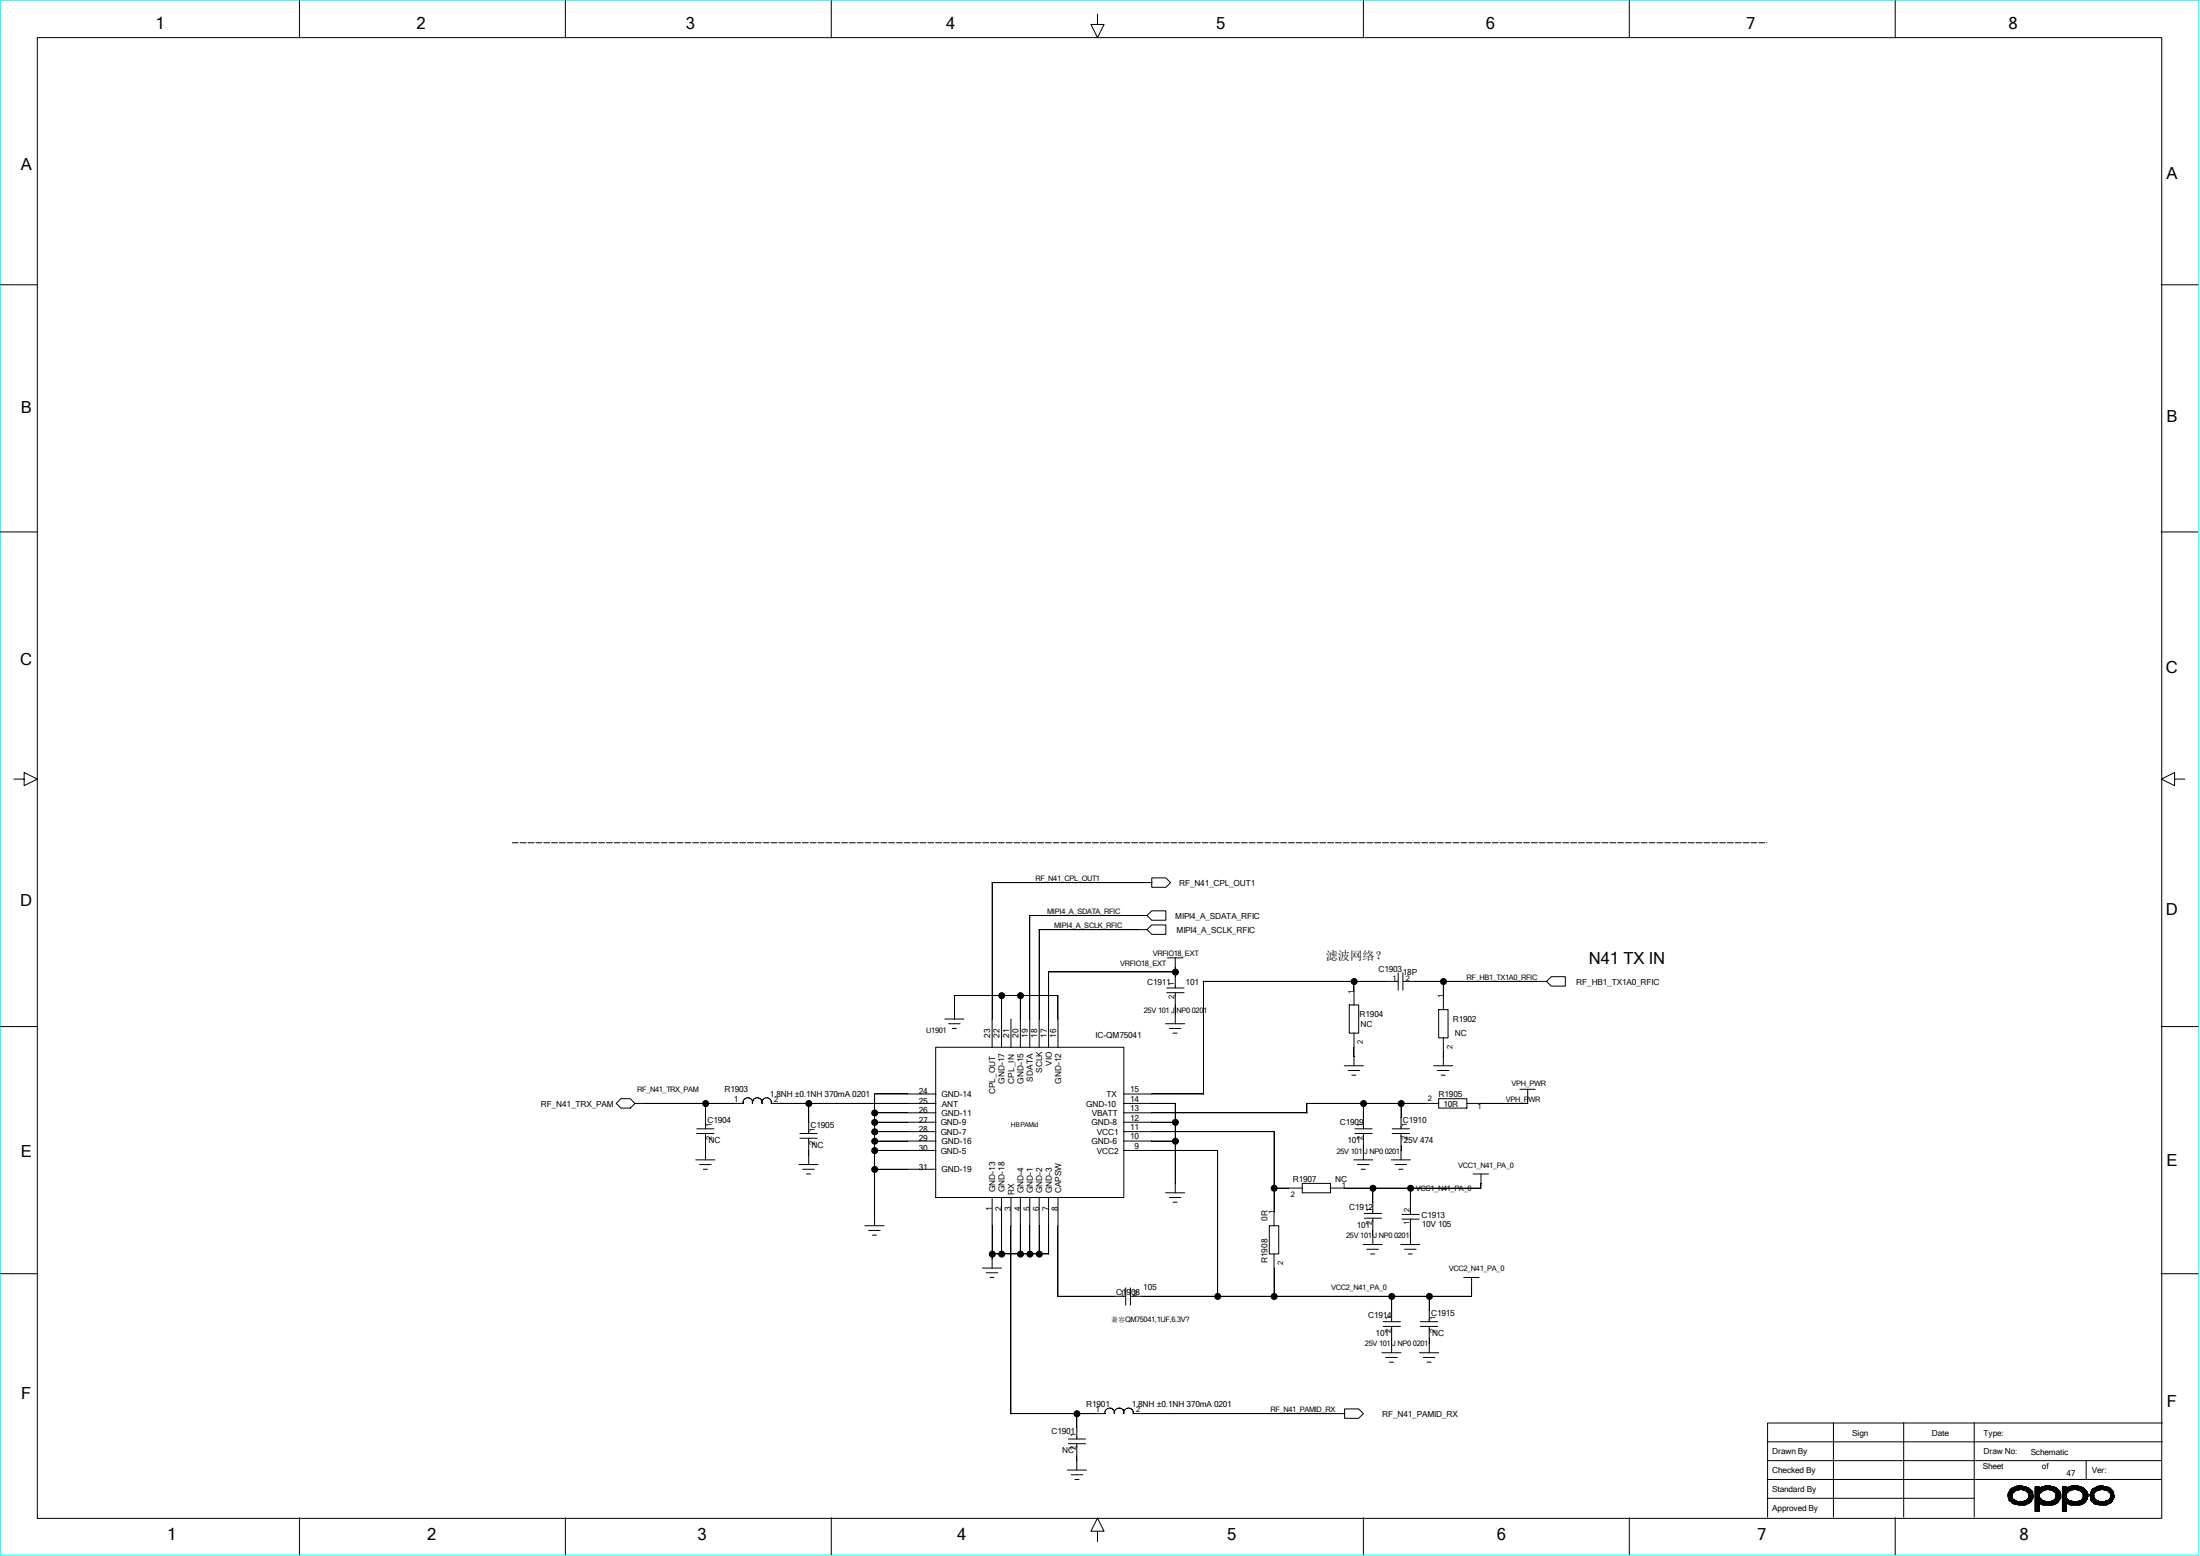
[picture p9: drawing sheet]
<svg xmlns="http://www.w3.org/2000/svg" width="297mm" height="210mm" viewBox="0 0 297 210" stroke-linecap="round" stroke-linejoin="round" font-family="sans-serif">
<path d="M.1 0h296.7v209.9h-296.7z" fill="none" stroke="#0ff" stroke-width=".14"/>
<g fill="none" stroke="#000" stroke-width=".14">
<path d="M5 5.1h286.8v199.8h-286.8zM40.4 .1v5M76.3 .1v5M112.2 .1v5M148.2 1.9v1.4h.9l-.9 1.8-.9-1.8h.9M184.1 .1v5M220 .1v5M255.9 .1v5M0 38.4h5M291.8 38.4h5M0 71.8h5M291.8 71.8h5"/>
<path d="M1.9 105.2h1.4v-.9l1.7 .9-1.7 .8v-.8M133.9 119.1h21.6M133.9 119.1v22.3M155.5 118.5h1.9l.6 .6-.6 .7h-1.9zM293.6 105.2v-.9l-1.8 .9 1.8 .8v-.8h1.4M0 138.6h5M127.6 137.5h2.5M128.1 138.2h1.5M128.6 138.8h.5M128.8 134.4h14v7M128.9 134.4v3.1M135.2 134.4v7"/>
<path d="M136.5 137.5v3.9M137.8 134.4v7M139 123.6h15.9M139 123.6v17.8M140.3 125.5h14.6M140.3 125.5v15.9M141.5 131.2h17.2M141.6 131.2v10.2M155.5 122.9h1.9v1.3h-1.9l-.6-.6zM155.5 124.8h1.9v1.3h-1.9l-.6-.6zM157.4 138.2h2.5M157.5 134h2.4"/>
<path d="M157.5 133.3h2.4M157.6 129.3h2.1M157.9 138.8h1.5M158.4 139.4h.5M158.7 129.3v4M158.7 134v4.2M162.4 132.5h26.4M162.5 132.5v15.2M182.2 135.6h1.2v3.8h-1.2zM182.8 132.5v3.2M182.8 139.4v4.4M188.8 131.3v2.3"/>
<path d="M189.4 132.5h19.4M189.4 131.3v2.3M194.2 136.3h1.3v3.8h-1.3zM194.9 132.5v3.8M208.8 132.5l.6-.7h1.9v1.3h-1.9zM291.8 138.6h5M83.8 148.3h1.3l.6 .6-.6 .7h-1.3l-.6-.7zM85.7 148.9h14.7M93.9 156.5h2.6M94.1 153h2.3M94.1 152.4h2.3M94.4 157.2h1.6"/>
<path d="M95 157.8h.5M95.2 148.9v3.5M95.2 153v3.5M100.8 148.2h.2a.64 .64 0 0 1 .6 .6M100.8 148.2l-.4 .3-.1 .4M102.1 148.2h.2a.64 .64 0 0 1 .6 .6M102.1 148.2l-.5 .3v.4v-.2M103.3 148.2h.2a.64 .64 0 0 1 .6 .6M103.4 148.2l-.5 .3v.4v-.2M104.1 148.9h22.3M104.1 148.7v.2M107.9 157.2h2.5"/>
<path d="M108 153h2.3M108 153.6h2.3M108.4 157.8h1.5M108.9 158.5h.5M109.2 148.9v4.1M109.2 153.6v3.6M118 157.8h8.4M118 150.2h8.4M118 155.3h8.4M118 154h8.4M118 152.7h8.4M118 151.5h8.4"/>
<path d="M118 147.7h8.4M118.1 147.7v17.7M126.3 141.4h25.4v20.2h-25.4zM151.7 148.9h7v12.1M151.7 150.2h24.7M151.7 152.7h20.3v12.8M151.7 155.3h12.7v19.7M151.7 154h7M151.7 151.5h7M151.7 147.7h10.8M175.8 159.7h3.8v1.3h-3.8zM181.5 143.8h2.6"/>
<path d="M182 144.5h1.6M182.5 145.1h.5M182.8 156.5h2.5M182.9 153h2.4M182.9 152.4h2.4M183.3 157.2h1.5M183.8 157.8h.5M184.1 148.9v3.5M184.1 153v3.5M187.8 156.5h2.6M188 153h2.3M188 152.4h2.3"/>
<path d="M188.3 157.2h1.6M188.8 157.8h.6M189.1 148.9v3.5M189.1 153v3.5M193.5 143.8h2.6M194.1 144.5h1.5M194.2 148.3h3.8v1.3h-3.8zM194.3 148.9h-17.9v1.3M194.6 145.1h.5M194.9 140v3.8M198 148.9h8.2M198.9 158.5h2.1"/>
<path d="M199.9 158.5v1.9M205.2 147h2.1M206.2 147v2M0 171.9h5M116.8 165.4h2.5M117.3 166.1h1.5M117.8 166.7h.5M132.6 171.2h2.6M133.1 171.8h1.6M133.6 172.4h.6M133.9 169.2h7.7M133.9 161.6v9.6"/>
<path d="M135.2 161.6v7.7M136.5 161.6v29.2M137.8 161.6v7.7M139 161.6v7.7M140.3 161.6v7.7M141.6 161.6v7.7M142.8 175h9.2M142.8 161.6v13.4M152 173.8v2.3M152.6 175h46.1M152.6 173.8v2.3M157.4 161h2.5"/>
<path d="M157.9 161.6h1.5M158.4 162.3h.5M171.4 165.4h1.2v3.8h-1.2zM172 160.4h3.9M172 169.2v5.8M179.6 160.4h20.3M184 168h2.6M184.2 164.4h2.3M184.2 163.8h2.3M184.5 168.6h1.6M185 169.2h.6M185.3 160.4v3.4"/>
<path d="M185.3 164.4v3.6M186.7 179h2.4M186.7 178.4h2.4M187.9 175v3.4M187.9 179v3.6M189.1 168h2.6M189.3 163.9h2.3M189.3 164.5h2.3M189.6 168.6h1.6M190.1 169.2h.6M190.4 160.4v3.5M190.4 164.5v3.5"/>
<path d="M191.8 179h2.3M191.8 178.4h2.3M193 175v3.4M193 179v3.6M197.6 172.4h2.1M198.7 172.4v2.6M291.8 171.9h5M136.4 190.8h12.8M144.1 198.4h2.6M144.2 194.9h2.4M144.2 194.2h2.4M144.6 199.1h1.6"/>
<path d="M145.1 199.7h.6M145.4 190.8v3.4M145.4 194.9v3.5M150.5 190.6v.2a.64 .64 0 0 1 .5-.8 .64 .64 0 0 1 .7 .6M150.5 190.6a.64 .64 0 0 0-.8-.6 .64 .64 0 0 0-.5 .8M151.7 190.6v.2a.64 .64 0 0 1 .6-.7 .64 .64 0 0 1 .7 .5M153 190.8h28.6M153 190.6v.2M181.5 190.2h1.9l.7 .6-.7 .6h-1.9zM186.6 182.6h2.5M187.1 183.2h1.5M187.6 183.9h.5"/>
<path d="M191.6 182.6h2.6M192.2 183.2h1.5M192.7 183.9h.5M238.6 199.7h53.2M238.6 194.6h53.3M238.6 197.1h53.2M247.5 192v12.8M257 192v12.8M266.5 192v12.8M281.6 197.1v2.6M291.9 192.1h-53.3v12.7M40.4 204.9v4.9"/>
<path d="M76.3 204.9v4.9M112.2 204.9v4.9M148.2 206.7h.9l-.9-1.8-.9 1.8h.9v1.4M184.1 204.9v4.9M220 204.9v4.9M238.6 202.2h27.9M255.9 204.9v4.9M271.1 201.6h.6M271.1 201.7h.5M271.1 201.8h.5M271.1 202h.5M271.1 202.1h.5"/>
<path d="M271.2 202.2h.4M271.2 201.3h.8M271.2 202.4h.7M271.2 202.5h.8M271.2 201.5v1M271.2 201.4v.8M271.3 202.6h.8M271.4 201.2v1.4h.6v.4v-.6M271.4 201.2v1.3M271.4 201h2.5M271.5 201v1.6v-1.5v.1M271.5 202.2v.4h.7"/>
<path d="M271.5 201a2.22 2.22 0 0 1 2.9 .3l.1 .8a1.54 1.54 0 0 1-1.7 1l-.9-.1-.7-.5-.1-.8zM271.6 201.6l.5-.4 .7-.2 .7 .2 .4 .4v.6a1.54 1.54 0 0 1-2.3 0zM271.6 200.9v1.8M271.6 200.8h2.2M271.7 200.8v.7M271.7 202.3v.6M271.9 202.5v.5h1.9M271.9 200.8v.7h-.7M272 200.7v.5M272 200.7h1.4M272.1 200.7v.5h-.8M272.1 202.6v.4"/>
<path d="M272.2 200.7v.4M272.2 202.6v.4M272.2 200.6h.8M272.4 200.7v.4M272.4 202.7v.4M272.5 203.1h1M272.5 200.5v.6M272.5 202.7v.4M272.6 200.5v.6h-1.3M272.6 202.7v.4M272.8 200.5v.5M272.8 202.7v.4"/>
<path d="M272.9 200.5v.5M272.9 202.7v.4M273 200.5v.6h1.2M273 202.7v.4M273.1 200.7v.4M273.1 202.7v.4M273.3 200.7v.4M273.3 202.6v.5M273.3 202.6h1M273.4 200.7v.4M273.4 202.6v.5M273.4 201.2h.9"/>
<path d="M273.5 202.6v.4v-.4M273.5 200.7v.5M273.6 201.3h.8M273.6 200.8v.5M273.6 202.4v.6h-1.5M273.7 201.5h.7M273.8 200.8v.7M273.8 202.3v.6M273.9 202.2h.5M273.9 201.6h.5M273.9 201.7h.5M273.9 201.8h.6"/>
<path d="M273.9 202h.6M273.9 202.1h.6M273.9 200.8v.8M273.9 202.2v.7M274 200.9v2h-2.4M274.2 201v1.7h-2.6M274.3 201.2v1.3h-.7M274.4 201.3v1.1h-.7M274.7 202.2h.7M274.7 201h3M274.7 201.2h1.2M274.7 201.6h.6"/>
<path d="M274.7 201.7h.6M274.7 201.8h.6M274.7 202h.6M274.7 202.1h.6M274.7 202.4h.8M274.7 202.5h1M274.7 202.6h1.1M274.7 203h.6M274.7 203.1h.6M274.7 200.8h2.9M274.7 200.7h.6M274.7 203.2h.6"/>
<path d="M274.7 203.4h.6M274.7 203.5h.6M274.7 203.6h.6M274.7 203.8h.6M274.7 203.9h.6M274.8 200.7h.5v.3v-.2l.9-.2h.6l.3 .1a1.21 1.21 0 0 1 1 .9 1.21 1.21 0 0 1-.4 1.3 2.25 2.25 0 0 1-1.4 .2 .83 .83 0 0 1-.9-.2h-.1v1.1h-.5zM274.8 200.7v3.3M274.9 200.7v3.3M275 200.7v3.3M275.2 200.7v3.3M275.3 200.7v3.3h-.6M275.3 201.6l.5-.4 .6-.2 .8 .2 .4 .4v.6a1.54 1.54 0 0 1-2.3 0z"/>
<path d="M275.4 200.8v.8M275.4 202.2v.7M275.5 203h2.1M275.5 200.8v.7h-.8M275.5 202.3v.7M275.6 200.7h1.7M275.7 200.7v.6h-1M275.7 202.4v.6M275.8 200.7v.5M275.8 202.6v.5M275.9 200.7v.4M275.9 202.6v.5"/>
<path d="M276.1 200.5v.6M276.1 202.6v.5M276.1 200.6h.7M276.2 200.5v.6h-1.5M276.2 202.7v.4M276.3 200.5v.6M276.3 202.7v.4M276.4 200.5v.5M276.4 202.7v.4M276.6 200.5v.6M276.6 202.7v.4M276.6 201.1h1.2"/>
<path d="M276.7 200.5v.6M276.7 202.7v.4M276.8 200.5v.6M276.8 202.7v.4M276.9 200.7v.4M276.9 202.6v.5M277 201.2h1M277 202.6h.8M277.1 200.7v.4M277.1 202.6v.5M277.2 200.7v.5M277.2 202.6v.5h-1.4"/>
<path d="M277.3 201.3h.8M277.3 202.5h.7M277.3 200.7v.6M277.3 202.4v.6M277.4 201.5h.7M277.5 200.8v.7M277.5 202.3v.7M277.5 202.2h.7M277.5 201.6h.6M277.5 201.7h.7M277.5 201.8h.7M277.5 202.1h.7"/>
<path d="M277.6 200.8v.8M277.6 202.2v.7M277.7 200.9v2h-3M277.8 201v1.7h-3.1M278 201.2v1.4M278.1 201.3v1.1h-.7M278.2 201.8v.2h-.7M278.4 202.2h.6M278.4 201h3M278.4 201.2h1.1M278.4 201.6h.6M278.4 201.7h.6"/>
<path d="M278.4 201.8h.6M278.4 202h.6M278.4 202.1h.6M278.4 202.4h.7M278.4 202.5h.8M278.4 202.6h1.1M278.4 203h.6M278.4 203.1h.6M278.4 200.8h2.9M278.4 200.7h.6M278.4 203.2h.6M278.4 203.4h.6"/>
<path d="M278.4 203.5h.6M278.4 203.6h.6M278.4 203.8h.6M278.4 203.9h.6M278.5 200.7h.5v.3v-.2h.1a2.02 2.02 0 0 1 2.4 .3l.1 .2a.49 .49 0 0 1 .2 .8 1.18 1.18 0 0 1-1.6 1h-.2a.83 .83 0 0 1-.9-.2h-.1v1.1h-.5zM278.5 200.7v3.3M278.6 200.7v3.3M278.7 200.7v3.3M278.8 200.7v3.3M279 200.7v3.3h-.6M279.1 200.8v.7h-.7M279.1 202.3v.6"/>
<path d="M279.2 203h2.1M279.2 200.7v.6h-.8M279.2 202.4v.6M279.3 200.7h1.7M279.4 200.7v.5M279.4 202.6v.4M279.4 201.2l.7-.2 .8 .2 .4 .4v.6a1.54 1.54 0 0 1-2.3 0v-.6zM279.5 200.7v.4M279.5 202.6v.5M279.6 200.5v.6M279.6 202.6v.5M279.7 200.5v.6h-1.3"/>
<path d="M279.7 202.6v.5M279.9 200.5v.6M279.9 202.7v.4M280 200.5v.5M280 202.7v.4M280.1 200.5v.5M280.1 202.7v.4M280.2 200.5v.5M280.2 202.7v.4M280.3 201.1h1.2M280.4 200.5v.6M280.4 202.7v.4"/>
<path d="M280.5 200.5v.6M280.5 202.7v.4M280.6 200.5v.6M280.6 202.6v.5M280.7 201.2h.9M280.8 200.7v.4M280.8 202.6v.5M280.8 202.6h.7M280.9 200.7v.5M280.9 202.6v.5h-1.5M281 201.3h.8M281 202.5h.6"/>
<path d="M281 200.7v.6M281 202.4v.6M281.1 201.5h.7M281.1 200.8v.7M281.1 202.3v.7M281.2 202.2h.6M281.2 201.6h.7M281.2 201.7h.7M281.2 201.8h.7M281.2 202h.7M281.2 202.1h.6M281.3 200.8v2.1"/>
<path d="M281.4 200.9v2h-3M281.5 201v1.7h-3.1M281.6 201.2v1.4M281.8 201.3v1.1h-.7M282.1 201.7h.6M282.2 201.8h.5M282.2 202h.5M282.2 202.2h.5M282.2 201.6h.5M282.2 202.4h.6M282.3 201.3v1.2h.7M282.3 202.1h.4"/>
<path d="M282.4 201.2h.8M282.4 202.6h.8M282.4 201v1.6M282.5 201h2.4M282.5 200.9v1.8M282.5 201a2.06 2.06 0 0 1 2.8 .3l.2 .8-.4 .6-.8 .4-1.5-.1-.5-.5-.1-.8zM282.6 202.9h2.4M282.7 200.9v2M282.7 200.8h2.1M282.8 200.8v.7h-.6M282.8 202.2v.8M282.9 200.8v.5h-.5"/>
<path d="M282.9 202.3v.7M283 200.7h1.3M283 201.2l.8-.2 .8 .2 .3 .4v.6a1.54 1.54 0 0 1-2.2 0v-.6zM283 200.7v.5M283 202.4v.6M283.2 200.7v.4M283.2 202.6v.4M283.3 200.6h.6M283.3 200.7v.4M283.3 202.6v.5M283.4 200.7v.4M283.4 202.7v.4"/>
<path d="M283.5 200.5v.6h-1M283.5 202.7v.4M283.7 200.5v.6M283.7 202.7v.4M283.8 200.5v.5M283.8 202.7v.4M283.9 200.5v.6M283.9 202.7v.4M284 201.1h1.1M284.1 200.7v.4M284.1 202.7v.4M284.2 200.7v.4"/>
<path d="M284.2 202.7v.4M284.3 200.7v.4M284.3 202.6v.5M284.4 200.7v.4M284.4 202.6v.5h-1M284.5 201.2h.7M284.6 200.7v.5M284.6 202.6v.4h-1.9M284.6 201.3h.7M284.6 202.5h.6M284.7 200.8v.5M284.7 202.4v.6"/>
<path d="M284.8 201.5h.5M284.8 200.8v.7M284.8 202.3v.6M284.9 202.2h.4M284.9 201.6h.4M284.9 201.7h.4M284.9 201.8h.6M284.9 202h.6M284.9 202.1h.6M284.9 200.9v2M285.1 201v1.7h-2.6M285.2 201.2v1.4h-.9"/>
<path d="M285.3 201.3v1.1h-.5"/>
<circle cx="135.2" cy="134.4" r=".4"/>
<circle cx="137.8" cy="134.4" r=".4"/>
<circle cx="158.7" cy="131.2" r=".4"/>
<circle cx="182.8" cy="132.5" r=".4"/>
<circle cx="194.9" cy="132.5" r=".4"/>
<circle cx="95.3" cy="148.9" r=".4"/>
<circle cx="109.2" cy="148.9" r=".4"/>
<circle cx="118.1" cy="157.8" r=".4"/>
<circle cx="118.1" cy="151.5" r=".4"/>
<circle cx="118.1" cy="150.2" r=".4"/>
<circle cx="118.1" cy="155.3" r=".4"/>
<circle cx="118.1" cy="154" r=".4"/>
<circle cx="118.1" cy="152.8" r=".4"/>
<circle cx="158.7" cy="154" r=".4"/>
<circle cx="158.7" cy="151.5" r=".4"/>
<circle cx="184.1" cy="148.9" r=".4"/>
<circle cx="189.2" cy="148.9" r=".4"/>
<circle cx="134" cy="169.3" r=".4"/>
<circle cx="135.2" cy="169.3" r=".4"/>
<circle cx="137.8" cy="169.3" r=".4"/>
<circle cx="139" cy="169.3" r=".4"/>
<circle cx="140.3" cy="169.3" r=".4"/>
<circle cx="164.4" cy="175" r=".4"/>
<circle cx="172" cy="160.4" r=".4"/>
<circle cx="172" cy="175" r=".4"/>
<circle cx="185.4" cy="160.4" r=".4"/>
<circle cx="187.9" cy="175" r=".4"/>
<circle cx="190.4" cy="160.4" r=".4"/>
<circle cx="193" cy="175" r=".4"/>
<circle cx="145.4" cy="190.8" r=".4"/>
</g>
<path d="M69.2 113.7h169.3" fill="none" stroke="#000" stroke-width=".14" stroke-dasharray=".8 .3"/>
<g fill="#000">
<path d="M128.9 134.4v1.9z" fill-rule="evenodd"/>
<path d="M158.7 135.6v1.3z" fill-rule="evenodd"/>
<path d="M158.7 131.2v.6z" fill-rule="evenodd"/>
<path d="M158.7 130.6v.6z" fill-rule="evenodd"/>
<path d="M182.8 132.5v1.2z" fill-rule="evenodd"/>
<path d="M194.9 132.5v1.9z" fill-rule="evenodd"/>
<path d="M95.2 154.6v.7z" fill-rule="evenodd"/>
<path d="M95.2 148.9v1.9z" fill-rule="evenodd"/>
<path d="M109.2 155.3v.6z" fill-rule="evenodd"/>
<path d="M118.1 154v1.3z" fill-rule="evenodd"/>
<path d="M118.1 152.7v1.3z" fill-rule="evenodd"/>
<path d="M118.1 151.5v1.2z" fill-rule="evenodd"/>
<path d="M118.1 150.2v1.3z" fill-rule="evenodd"/>
<path d="M176.4 148.9v1.3z" fill-rule="evenodd"/>
<path d="M182.8 141.4v1.2z" fill-rule="evenodd"/>
<path d="M184.1 154.6v.7z" fill-rule="evenodd"/>
<path d="M184.1 148.9v1.9z" fill-rule="evenodd"/>
<path d="M189.1 154.6v.7z" fill-rule="evenodd"/>
<path d="M189.1 148.9v1.9z" fill-rule="evenodd"/>
<path d="M194.9 141.9v.7z" fill-rule="evenodd"/>
<path d="M199.9 159.7v.7z" fill-rule="evenodd"/>
<path d="M206.2 148.3v.6z" fill-rule="evenodd"/>
<path d="M133.9 169.2v.7z" fill-rule="evenodd"/>
<path d="M133.9 169.2h1.3z" fill-rule="evenodd"/>
<path d="M137.8 169.2h1.2z" fill-rule="evenodd"/>
<path d="M139 169.2h1.3z" fill-rule="evenodd"/>
<path d="M140.3 169.2h1.3z" fill-rule="evenodd"/>
<path d="M172 160.4h1.9z" fill-rule="evenodd"/>
<path d="M185.3 166.1v.6z" fill-rule="evenodd"/>
<path d="M185.3 160.4v1.9z" fill-rule="evenodd"/>
<path d="M187.9 175v1.9z" fill-rule="evenodd"/>
<path d="M190.4 166.1v.6z" fill-rule="evenodd"/>
<path d="M190.4 160.4v1.9z" fill-rule="evenodd"/>
<path d="M193 175v1.9z" fill-rule="evenodd"/>
<path d="M198.7 173.7v1.3z" fill-rule="evenodd"/>
<path d="M145.4 196.5v.6z" fill-rule="evenodd"/>
<path d="M145.4 190.8v1.9z" fill-rule="evenodd"/>
<path d="M187.9 180.7v.6z" fill-rule="evenodd"/>
<path d="M193 180.7v.6z" fill-rule="evenodd"/>
<circle cx="135.2" cy="134.4" r=".41"/>
<circle cx="137.8" cy="134.4" r=".41"/>
<circle cx="158.7" cy="131.2" r=".41"/>
<circle cx="182.8" cy="132.5" r=".41"/>
<circle cx="194.9" cy="132.5" r=".41"/>
<circle cx="95.3" cy="148.9" r=".41"/>
<circle cx="109.2" cy="148.9" r=".41"/>
<circle cx="118.1" cy="151.5" r=".41"/>
<circle cx="118.1" cy="155.3" r=".41"/>
<circle cx="118.1" cy="157.8" r=".41"/>
<circle cx="118.1" cy="150.2" r=".41"/>
<circle cx="118.1" cy="154" r=".41"/>
<circle cx="118.1" cy="152.8" r=".41"/>
<circle cx="158.7" cy="154" r=".41"/>
<circle cx="158.7" cy="151.5" r=".41"/>
<circle cx="184.1" cy="148.9" r=".41"/>
<circle cx="189.2" cy="148.9" r=".41"/>
<circle cx="134" cy="169.3" r=".41"/>
<circle cx="135.2" cy="169.3" r=".41"/>
<circle cx="137.8" cy="169.3" r=".41"/>
<circle cx="139" cy="169.3" r=".41"/>
<circle cx="140.3" cy="169.3" r=".41"/>
<circle cx="164.4" cy="175" r=".41"/>
<circle cx="172" cy="160.4" r=".41"/>
<circle cx="172" cy="175" r=".41"/>
<circle cx="185.4" cy="160.4" r=".41"/>
<circle cx="187.9" cy="175" r=".41"/>
<circle cx="190.4" cy="160.4" r=".41"/>
<circle cx="193" cy="175" r=".41"/>
<circle cx="145.4" cy="190.8" r=".41"/>
</g>
<g font-size="2.2">
<text x="21" y="3.9">1</text>
<text x="56.2" y="3.9">2</text>
<text x="92.6" y="3.9">3</text>
<text x="127.7" y="3.9">4</text>
<text x="164.2" y="3.9">5</text>
<text x="200.6" y="3.9">6</text>
<text x="235.8" y="3.9">7</text>
<text x="271.1" y="3.9">8</text>
<text x="2.8" y="22.9">A</text>
<text x="292.5" y="24.1">A</text>
<text x="2.8" y="55.8">B</text>
<text x="292.5" y="57">B</text>
<text x="2.7" y="89.7">C</text>
<text x="292.4" y="90.8">C</text>
<text x="2.7" y="122.3">D</text>
<text x="292.4" y="123.5">D</text>
<text x="214.5" y="130.1">N41 TX IN</text>
<text x="2.8" y="156.2">E</text>
<text x="292.5" y="157.4">E</text>
<text x="2.8" y="188.8">F</text>
<text x="292.5" y="189.9">F</text>
<text x="22.6" y="207.9">1</text>
<text x="57.7" y="207.9">2</text>
<text x="94.1" y="207.9">3</text>
<text x="129.2" y="207.9">4</text>
<text x="165.7" y="207.9">5</text>
<text x="202.1" y="207.9">6</text>
<text x="237.2" y="207.9">7</text>
<text x="272.6" y="207.9">8</text>
</g>
<text font-size="1.7" x="179" y="129.6">滤波网络？</text>
<g font-size="1.1">
<text x="159.2" y="119.5">RF_N41_CPL_OUT1</text>
<text x="158.7" y="124">MIPI4_A_SDATA_RFIC</text>
<text x="158.8" y="125.9">MIPI4_A_SCLK_RFIC</text>
<text x="186.1" y="131.1">C1903</text>
<text x="189.4" y="131.7">18P</text>
<text x="154.9" y="132.9">C1911</text>
<text x="160.1" y="132.9">101</text>
<text x="183.6" y="137.3">R1904</text>
<text x="196.1" y="138">R1902</text>
<text x="212.8" y="132.9">RF_HB1_TX1A0_RFIC</text>
<text x="133.7" y="140.1" transform="rotate(-90 133.7 140.1)">23</text>
<text x="135" y="140.1" transform="rotate(-90 135 140.1)">22</text>
<text x="136.2" y="140.1" transform="rotate(-90 136.2 140.1)">21</text>
<text x="137.5" y="140.1" transform="rotate(-90 137.5 140.1)">20</text>
<text x="138.8" y="140.1" transform="rotate(-90 138.8 140.1)">19</text>
<text x="140" y="140.1" transform="rotate(-90 140 140.1)">18</text>
<text x="141.3" y="140.1" transform="rotate(-90 141.3 140.1)">17</text>
<text x="142" y="143.8" transform="rotate(-90 142 143.8)">VIO</text>
<text x="142.6" y="140.1" transform="rotate(-90 142.6 140.1)">16</text>
<text x="147.9" y="140.1">IC-QM75041</text>
<text x="183.7" y="138.6">NC</text>
<text x="196.4" y="139.9">NC</text>
<text x="73" y="149.4">RF_N41_TRX_PAM</text>
<text x="97.8" y="147.4">R1903</text>
<text x="99.1" y="148.7">1</text>
<text x="103.9" y="148.1">1.8NH ±0.1NH 370mA 0201</text>
<text x="124" y="149">25</text>
<text x="124" y="147.7">24</text>
<text x="127.1" y="148.1">GND-14</text>
<text x="127.2" y="149.4">ANT</text>
<text x="134.4" y="147.7" transform="rotate(-90 134.4 147.7)">CPL_OUT</text>
<text x="135.6" y="146.3" transform="rotate(-90 135.6 146.3)">GND-17</text>
<text x="136.9" y="146.3" transform="rotate(-90 136.9 146.3)">CPL_IN</text>
<text x="138.2" y="146.3" transform="rotate(-90 138.2 146.3)">GND-15</text>
<text x="139.4" y="146" transform="rotate(-90 139.4 146)">SDATA</text>
<text x="140.7" y="144.8" transform="rotate(-90 140.7 144.8)">SCLK</text>
<text x="143.3" y="146.3" transform="rotate(-90 143.3 146.3)">GND-12</text>
<text x="146.6" y="149.4">GND-10</text>
<text x="149.4" y="148.1">TX</text>
<text x="152.6" y="147.4">15</text>
<text x="152.6" y="148.7">14</text>
<text x="152.6" y="150">13</text>
<text x="194.2" y="148.1">R1905</text>
<text x="194.9" y="149.4">10R</text>
<text x="95.5" y="151.6">C1904</text>
<text x="95.6" y="154.3">NC</text>
<text x="109.4" y="152.3">C1905</text>
<text x="109.6" y="154.9">NC</text>
<text x="124" y="152.8">28</text>
<text x="124" y="155.3">30</text>
<text x="124" y="154.1">29</text>
<text x="124" y="151.5">27</text>
<text x="124" y="150.2">26</text>
<text x="127" y="151.9">GND-9</text>
<text x="127" y="155.7">GND-5</text>
<text x="127" y="153.2">GND-7</text>
<text x="127.1" y="150.6">GND-11</text>
<text x="127.1" y="154.4">GND-16</text>
<text x="147.4" y="154.4">GND-6</text>
<text x="147.4" y="151.9">GND-8</text>
<text x="147.4" y="150.6">VBATT</text>
<text x="148.1" y="155.7">VCC2</text>
<text x="148.1" y="153.2">VCC1</text>
<text x="152.6" y="151.3">12</text>
<text x="152.6" y="152.5">11</text>
<text x="152.6" y="153.8">10</text>
<text x="153.2" y="155.1">9</text>
<text x="180.9" y="151.9">C1909</text>
<text x="181.9" y="154.3">101</text>
<text x="189.4" y="151.6">C1910</text>
<text x="189.5" y="154.3">25V 474</text>
<text x="124" y="157.9">31</text>
<text x="127.1" y="158.2">GND-19</text>
<text x="134.4" y="160.9" transform="rotate(-90 134.4 160.9)">GND-13</text>
<text x="135.6" y="160.9" transform="rotate(-90 135.6 160.9)">GND-18</text>
<text x="136.9" y="161.2" transform="rotate(-90 136.9 161.2)">RX</text>
<text x="138.2" y="161" transform="rotate(-90 138.2 161)">GND-4</text>
<text x="139.4" y="161" transform="rotate(-90 139.4 161)">GND-1</text>
<text x="140.7" y="161" transform="rotate(-90 140.7 161)">GND-2</text>
<text x="142" y="161" transform="rotate(-90 142 161)">GND-3</text>
<text x="143.3" y="161.1" transform="rotate(-90 143.3 161.1)">CAPSW</text>
<text x="174.5" y="159.5">R1907</text>
<text x="180.3" y="159.5">NC</text>
<text x="133.9" y="163.4" transform="rotate(-90 133.9 163.4)">1</text>
<text x="135.2" y="163.4" transform="rotate(-90 135.2 163.4)">2</text>
<text x="136.5" y="163.4" transform="rotate(-90 136.5 163.4)">3</text>
<text x="137.8" y="163.4" transform="rotate(-90 137.8 163.4)">4</text>
<text x="139" y="163.4" transform="rotate(-90 139 163.4)">5</text>
<text x="140.3" y="163.4" transform="rotate(-90 140.3 163.4)">6</text>
<text x="141.6" y="163.4" transform="rotate(-90 141.6 163.4)">7</text>
<text x="142.8" y="163.4" transform="rotate(-90 142.8 163.4)">8</text>
<text x="171.1" y="164.8" transform="rotate(-90 171.1 164.8)">0R</text>
<text x="182.2" y="163.3">C1912</text>
<text x="183.2" y="165.7">101</text>
<text x="191.9" y="164.3">C1913</text>
<text x="191.9" y="165.6">10V 105</text>
<text x="171.1" y="170.5" transform="rotate(-90 171.1 170.5)">R1908</text>
<text x="150.7" y="174.8">C1908</text>
<text x="154.3" y="174.1">105</text>
<text x="184.7" y="177.9">C1914</text>
<text x="193.2" y="177.7">C1915</text>
<text x="185.7" y="180.3">101</text>
<text x="193.3" y="180.3">NC</text>
<text x="146.6" y="189.9">R1901</text>
<text x="147.9" y="190.6">1</text>
<text x="152.8" y="189.9">1.8NH ±0.1NH 370mA 0201</text>
<text x="186.6" y="191.2">RF_N41_PAMID_RX</text>
<text x="141.9" y="193.5">C1901</text>
<text x="143.4" y="196.2">NC</text>
<text x="239.3" y="196.3">Drawn By</text>
<text x="250.1" y="193.8">Sign</text>
<text x="260.8" y="193.8">Date</text>
<text x="267.8" y="196.3">Draw No:</text>
<text x="267.8" y="193.8">Type:</text>
<text x="274.2" y="196.4">Schematic</text>
<text x="239.3" y="198.8">Checked By</text>
<text x="239.3" y="201.4">Standard By</text>
<text x="239.3" y="203.9">Approved By</text>
<text x="267.7" y="198.3">Sheet</text>
<text x="275.7" y="198.3">of</text>
<text x="279" y="199.2">47</text>
<text x="282.4" y="198.8">Ver:</text>
</g>
<g font-size="1">
<text x="139.8" y="118.9">RF_N41_CPL_OUT1</text>
<text x="141.4" y="123.4">MIPI4_A_SDATA_RFIC</text>
<text x="142.3" y="125.3">MIPI4_A_SCLK_RFIC</text>
<text x="151.2" y="130.3">VRFIO18_EXT</text>
<text x="155.6" y="129.1">VRFIO18_EXT</text>
<text x="154.4" y="136.7">25V 101 J NP0 0201</text>
<text x="158.5" y="134.9" transform="rotate(-90 158.5 134.9)">2</text>
<text x="158.5" y="133.1" transform="rotate(-90 158.5 133.1)">1</text>
<text x="182.8" y="134.2" transform="rotate(-90 182.8 134.2)">1</text>
<text x="188" y="132.4">1</text>
<text x="189.8" y="132.4">2</text>
<text x="194.9" y="134.7" transform="rotate(-90 194.9 134.7)">1</text>
<text x="198" y="132.2">RF_HB1_TX1A0_RFIC</text>
<text x="125.1" y="139.5">U1901</text>
<text x="184" y="140.9" transform="rotate(-90 184 140.9)">2</text>
<text x="196.1" y="141.6" transform="rotate(-90 196.1 141.6)">2</text>
<text x="86" y="147.4">RF_N41_TRX_PAM</text>
<text x="104.5" y="148.7">2</text>
<text x="192.7" y="148.5">2</text>
<text x="199.5" y="149.6">1</text>
<text x="203.3" y="148.7">VPH_PWR</text>
<text x="204" y="146.6">VPH_PWR</text>
<text x="96.1" y="153.9" transform="rotate(-90 96.1 153.9)">2</text>
<text x="96.1" y="152.1" transform="rotate(-90 96.1 152.1)">1</text>
<text x="110" y="154.5" transform="rotate(-90 110 154.5)">2</text>
<text x="110" y="152.8" transform="rotate(-90 110 152.8)">1</text>
<text x="180.5" y="155.7">25V 101 J NP0 0201</text>
<text x="183.9" y="153.9" transform="rotate(-90 183.9 153.9)">2</text>
<text x="183.9" y="152.1" transform="rotate(-90 183.9 152.1)">1</text>
<text x="190" y="153.9" transform="rotate(-90 190 153.9)">2</text>
<text x="190" y="152.1" transform="rotate(-90 190 152.1)">1</text>
<text x="174.3" y="161.5">2</text>
<text x="181.1" y="160.4">1</text>
<text x="191.1" y="160.8">VCC1_N41_PA_0</text>
<text x="196.8" y="157.6">VCC1_N41_PA_0</text>
<text x="172" y="163.9" transform="rotate(-90 172 163.9)">1</text>
<text x="181.7" y="167.1">25V 101 J NP0 0201</text>
<text x="185.2" y="165.3" transform="rotate(-90 185.2 165.3)">2</text>
<text x="185.2" y="163.6" transform="rotate(-90 185.2 163.6)">1</text>
<text x="190.3" y="165.3" transform="rotate(-90 190.3 165.3)">1</text>
<text x="190.3" y="163.6" transform="rotate(-90 190.3 163.6)">2</text>
<text x="173.2" y="170.8" transform="rotate(-90 173.2 170.8)">2</text>
<text x="195.6" y="171.6">VCC2_N41_PA_0</text>
<text x="151.2" y="174.9">1</text>
<text x="153" y="174.9">2</text>
<text x="179.7" y="174.1">VCC2_N41_PA_0</text>
<text x="187.7" y="179.9" transform="rotate(-90 187.7 179.9)">2</text>
<text x="187.7" y="178.2" transform="rotate(-90 187.7 178.2)">1</text>
<text x="193.8" y="179.9" transform="rotate(-90 193.8 179.9)">2</text>
<text x="193.8" y="178.2" transform="rotate(-90 193.8 178.2)">1</text>
<text x="184.3" y="181.7">25V 101 J NP0 0201</text>
<text x="153.4" y="190.6">2</text>
<text x="171.5" y="190.6">RF_N41_PAMID_RX</text>
<text x="145.2" y="195.7" transform="rotate(-90 145.2 195.7)">2</text>
<text x="145.2" y="194" transform="rotate(-90 145.2 194)">1</text>
</g>
<g font-size=".9">
<text x="136.5" y="152.1">HB PAMid</text>
<text x="150" y="178.4">兼容QM75041,1UF,6.3V?</text>
</g>
</svg>
